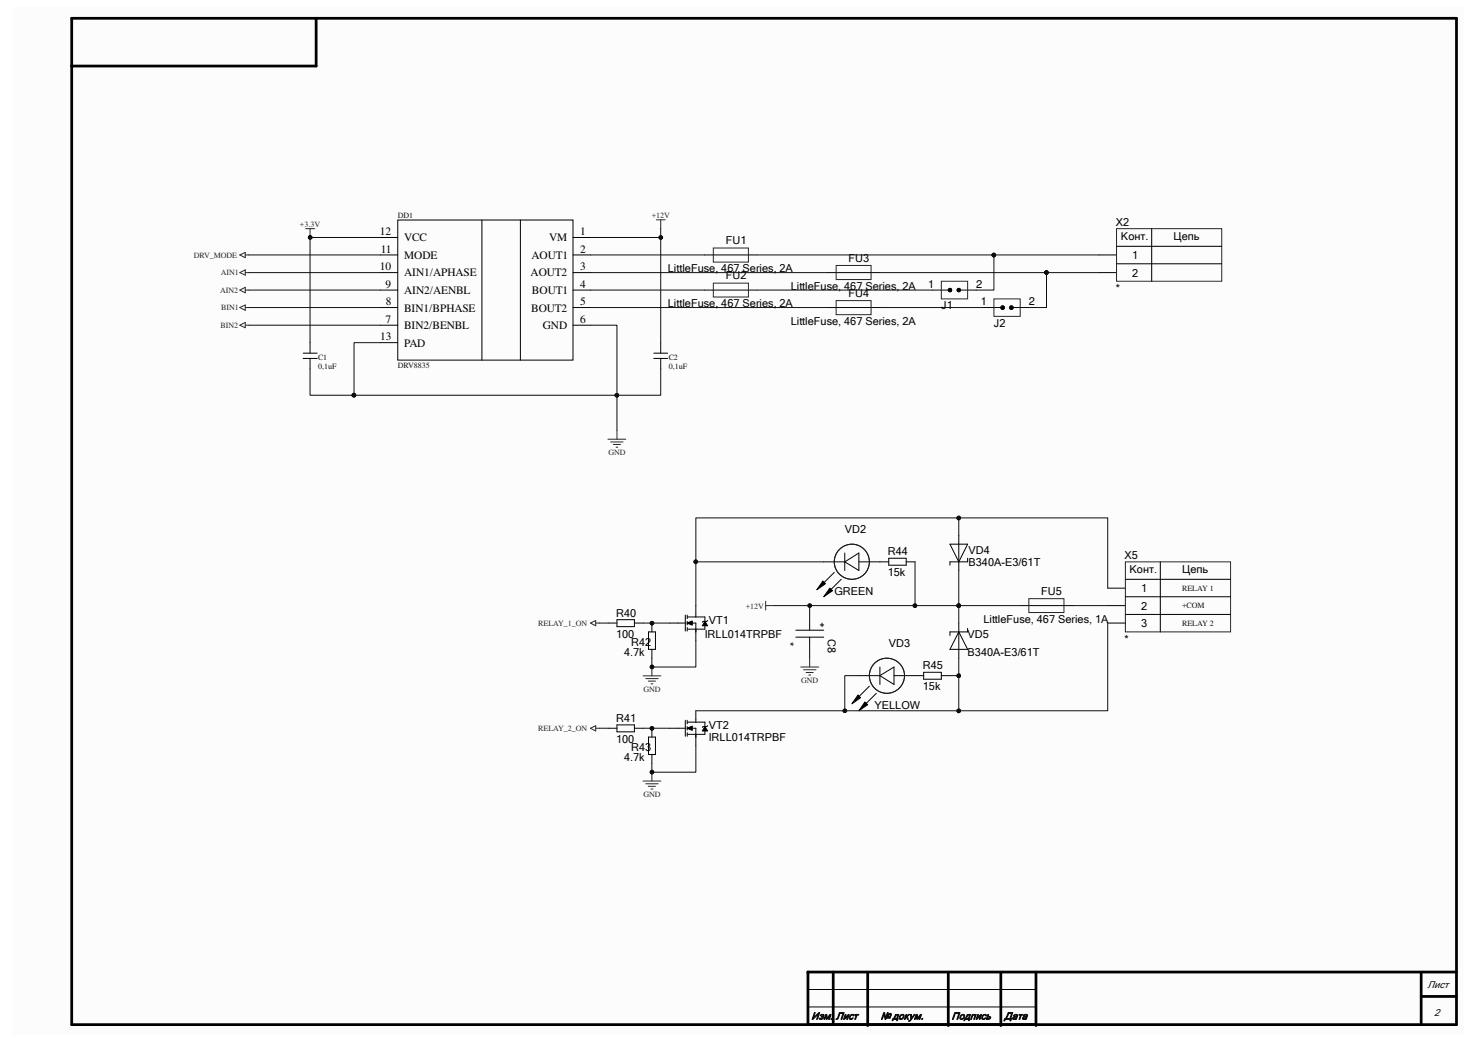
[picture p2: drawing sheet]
<svg xmlns="http://www.w3.org/2000/svg" width="297mm" height="210mm" viewBox="0 0 297 210" stroke-linecap="round" stroke-linejoin="round" font-family="sans-serif">
<g fill="#fcfcfc">
<path d="M2.5 1.6h292.1v206.7h-292.1z" fill-rule="evenodd"/>
<path d="M2.5 1.6h292.1v206.7h-292.1z" fill-rule="evenodd"/>
</g>
<path d="M14.4 3.7h278.7v202.5h-278.7zM63.5 3.8l.1 9.5h-49.3M167.7 195.6v10.4M174.6 195.7v10.5M190.8 195.7v10.5M201.4 195.7v10.5M208.4 195.6h-45.8v10.6M208.5 195.7v10.5M208.5 195.6h84.6M286 195.7v10.4M286.1 200.5h7" fill="none" stroke="#000" stroke-width=".55"/>
<g fill="#000">
<circle cx="162.6" cy="195.6" r=".28"/>
<circle cx="174.6" cy="206.2" r=".28"/>
<circle cx="190.8" cy="206.2" r=".28"/>
<circle cx="201.4" cy="206.2" r=".28"/>
<circle cx="208.5" cy="206.2" r=".28"/>
</g>
<g fill="none" stroke="#000" stroke-width=".2">
<path d="M76.5 47.8h3.5M76.5 51.3h3.5M76.5 54.9h3.5M76.5 58.4h3.5M80 44.3h35.3v28.2h-35.3zM97 44.3v28.2M104.7 44.3v28.2M115.3 47.8h3.6M115.3 51.3h3.6M115.3 54.9h3.6M115.3 58.4h3.6M61 72.1h2.8"/>
<path d="M61 71.1h2.8M62.4 69v2.1M62.4 72.1v2.2M76.5 61.9h3.5M76.5 65.4h3.5M76.5 69h3.5M115.3 61.9h3.6M115.3 65.4h3.6M131.6 72.1h2.8M131.6 71.1h2.8M133 69v2.1M133 72.1v2.2"/>
<path d="M222.9 118.4h3.6M226.5 116.6h21.1M233.5 113.1v14.1M222.9 121.9h3.6M222.9 125.4h3.6M226.5 120.1h21.1M226.5 123.7h21.1M162.6 199.1h45.8M162.6 202.6h45.8"/>
</g>
<path d="M61.5 46h1.8M62.4 46v1.8M132.1 44.2h1.8M133 44.2v1.8M122.3 88.4h3.6M122.9 88.9h2.5M123.4 89.5h1.5M124 90h.3M124.2 86.6v1.8M226.5 113.1h21.1v14.1h-21.1z" fill="none" stroke="#262626" stroke-width=".2"/>
<circle cx="62.4" cy="47.8" r=".36" fill="#0e0e0e"/>
<circle cx="62.4" cy="47.8" r=".36" fill="none" stroke="#0e0e0e" stroke-width=".2"/>
<path d="M154.1 121v1.8M154.1 121.9h1.8M161.2 134.2h3.6M161.7 134.8h2.5M162.2 135.3h1.5M162.8 135.8h.3M162.9 132.5v1.7" fill="none" stroke="#262626" stroke-width=".2"/>
<path d="M134.7 125.4h3.2M137.9 123.8v3.2M138.3 125.4l1-.4v.8zM138.3 123.8v.7M138.3 125.1v.7M138.3 126.3v.7M138.3 125.4h1.7v3.5M138.3 124.2h3.6v.9M140 121.9v2.3M141.9 125.1l.5 .8h-1.1zM141.9 125.9v.7h-3.6M142.4 124.9l-.2 .2h-.7l-.2 .1" fill="none" stroke="#000" stroke-width=".2"/>
<path d="M138.3 125.4l1-.4v.8zM141.9 125.1l.5 .8h-1.1z" fill="#000"/>
<circle cx="131.2" cy="125.4" r=".36" fill="#0e0e0e"/>
<circle cx="131.2" cy="125.4" r=".36" fill="none" stroke="#0e0e0e" stroke-width=".2"/>
<path d="M131.2 125.4v1.8M131.2 130.7v1.8" fill="none" stroke="#000" stroke-width=".2"/>
<circle cx="131.2" cy="125.4" r=".36" fill="#0e0e0e"/>
<circle cx="131.2" cy="125.4" r=".36" fill="none" stroke="#0e0e0e" stroke-width=".2"/>
<path d="M122.4 125.4h1.8M124.2 124.7h3.5v1.4h-3.5zM127.7 125.4h1.8M130.5 127.2h1.4v3.5h-1.4z" fill="none" stroke="#000" stroke-width=".2"/>
<path d="M118.8 125.4l1.1-.5v1zM119.9 125.4h.7M129.4 136h3.6M130 136.6h2.5M130.5 137.1h1.4M131 137.6h.4M131.2 134.2v1.8" fill="none" stroke="#262626" stroke-width=".2"/>
<circle cx="131.2" cy="134.2" r=".36" fill="#0e0e0e"/>
<circle cx="131.2" cy="134.2" r=".36" fill="none" stroke="#0e0e0e" stroke-width=".2"/>
<path d="M134.7 146.6h3.2M137.9 144.9v3.3M138.3 146.6l1-.5v.9zM138.3 144.9v.8M138.3 146.2v.7M138.3 147.4v.8M138.3 146.6h1.7v3.5M138.3 145.3h3.6v.9M140 143v2.3M141.9 146.2l.5 .9h-1.1zM141.9 147.1v.7h-3.6M142.4 146l-.2 .2h-.7l-.2 .2" fill="none" stroke="#000" stroke-width=".2"/>
<path d="M138.3 146.6l1-.5v.9zM141.9 146.2l.5 .9h-1.1z" fill="#000"/>
<circle cx="131.2" cy="146.6" r=".36" fill="#0e0e0e"/>
<circle cx="131.2" cy="146.6" r=".36" fill="none" stroke="#0e0e0e" stroke-width=".2"/>
<path d="M131.2 146.6v1.7M131.2 151.8v1.8" fill="none" stroke="#000" stroke-width=".2"/>
<circle cx="131.2" cy="146.6" r=".36" fill="#0e0e0e"/>
<circle cx="131.2" cy="146.6" r=".36" fill="none" stroke="#0e0e0e" stroke-width=".2"/>
<path d="M122.4 146.6h1.8M124.2 145.9h3.5v1.4h-3.5zM127.7 146.6h1.8M130.5 148.3h1.4v3.5h-1.4z" fill="none" stroke="#000" stroke-width=".2"/>
<path d="M118.8 146.6l1.1-.6v1.1zM119.9 146.6h.7M129.4 157.2h3.6M130 157.7h2.5M130.5 158.2h1.4M131 158.8h.4M131.2 155.4v1.8" fill="none" stroke="#262626" stroke-width=".2"/>
<circle cx="131.2" cy="155.4" r=".36" fill="#0e0e0e"/>
<circle cx="131.2" cy="155.4" r=".36" fill="none" stroke="#0e0e0e" stroke-width=".2"/>
<g fill="none" stroke="#262626" stroke-width=".2">
<path d="M48.3 51.3l1.1-.5v1.1zM48.3 54.9l1.1-.6v1.1zM48.3 58.4l1.1-.6v1.1zM49.4 51.3h.7M49.4 54.9h.7M49.4 58.4h.7M189.4 56.6h5.3v3.6h-5.3zM224.7 46h21.2v10.6h-21.2zM48.3 61.9l1.1-.5v1zM48.3 65.4l1.1-.5v1.1zM49.4 61.9h.7M49.4 65.4h.7"/>
<path d="M200 60.2h5.3v3.5h-5.3z"/>
</g>
<g fill="none" stroke="#000" stroke-width=".2">
<path d="M187.7 58.4h3.5M193 58.4h3.5M221.2 51.3h3.5M221.2 54.9h3.5M224.7 49.6h21.2M224.7 53.1h21.2M231.8 46v10.6M198.2 61.9h3.6M203.5 61.9h3.5M191.2 109.5h3.5l-1.7 3.6zM193 107.8v7M194.7 112.4v.7h-3.5v.6"/>
<path d="M172.8 136h4.3M179.9 136h6M185.9 135.3h3.5v1.4h-3.5zM189.4 136h1.8M193 125.4v7.1M193 127.2l1.7 3.5h-3.5zM194.7 126.4v.8h-3.5v.7"/>
</g>
<g fill="none" stroke="#000" stroke-width=".55">
<path d="M191.1 58.3h.2v.2h-.2zM201.6 61.8h.3v.2h-.3zM203.4 61.8h.3v.2h-.3z"/>
<circle cx="192.9" cy="58.4" r=".17"/>
<circle cx="193" cy="58.4" r=".17"/>
</g>
<path d="M175 138.1l-2.2 2.1M176.4 139.5l-2.2 2.1M177.1 134.2v3.6M177.1 136l2.8-1.8v3.6z" fill="none" stroke="#010101" stroke-width=".2"/>
<circle cx="178.5" cy="136" r="3.5" fill="none" stroke="#1c1c1c" stroke-width=".2"/>
<path d="M172.7 139.9l.5 .5-1.8 1.2z" fill="#010101"/>
<path d="M172.7 139.9l.5 .5-1.8 1.2z" fill="none" stroke="#010101" stroke-width=".2"/>
<path d="M174.1 141.3l.5 .5-1.8 1.2z" fill="#010101"/>
<path d="M167.9 115.2l-2.1 2.1M169.3 116.6l-2.1 2.1M170 111.3v3.5M170 113.1l2.8-1.8v3.5zM174.1 141.3l.5 .5-1.8 1.2z" fill="none" stroke="#010101" stroke-width=".2"/>
<path d="M165.8 113.1h4.2M172.8 113.1h6.1M178.9 112.4h3.5v1.3h-3.5zM182.4 113.1h1.7" fill="none" stroke="#000" stroke-width=".2"/>
<circle cx="171.4" cy="113.1" r="3.5" fill="none" stroke="#1c1c1c" stroke-width=".2"/>
<path d="M165.6 116.9l.5 .6-1.7 1.2z" fill="#010101"/>
<path d="M165.6 116.9l.5 .6-1.7 1.2z" fill="none" stroke="#010101" stroke-width=".2"/>
<path d="M167 118.4l.6 .5-1.8 1.2z" fill="#010101"/>
<path d="M167 118.4l.6 .5-1.8 1.2z" fill="none" stroke="#010101" stroke-width=".2"/>
<path d="M141.8 51.3h10.6M141.8 58.4h10.6M166.5 54.9h10.6M166.5 61.9h10.6M160.1 126.8h5.7M160.1 128.2h5.7M162.9 125.4v1.4M162.9 128.2v1.4M165.1 125.8h.7M165.4 125.4v.7M205.3 121.9h10.6" fill="none" stroke="#000" stroke-width=".2"/>
<path d="M143.5 49.9h7.1v2.8h-7.1zM143.5 57h7.1v2.8h-7.1zM168.3 53.4h7v2.9h-7zM168.3 60.5h7v2.8h-7zM207 120.5h7.1v2.8h-7.1z" fill="none" stroke="#262626" stroke-width=".2"/>
<path d="M133 47.8v21.2" fill="none" stroke="#0e0e0e" stroke-width=".2"/>
<circle cx="133" cy="47.8" r=".35" fill="#0e0e0e"/>
<g fill="none" stroke="#0e0e0e" stroke-width=".2">
<path d="M62.4 74.3v5.2h8.8"/>
<circle cx="133" cy="47.8" r=".35"/>
</g>
<circle cx="71.2" cy="79.5" r=".36" fill="#0e0e0e"/>
<g fill="none" stroke="#0e0e0e" stroke-width=".2">
<path d="M76.5 69h-5.3v10.5"/>
<circle cx="71.2" cy="79.5" r=".36"/>
</g>
<circle cx="71.2" cy="79.5" r=".36" fill="#0e0e0e"/>
<g fill="none" stroke="#0e0e0e" stroke-width=".2">
<path d="M71.2 79.5h53"/>
<circle cx="71.2" cy="79.5" r=".36"/>
</g>
<circle cx="124.1" cy="79.5" r=".35" fill="#0e0e0e"/>
<circle cx="124.1" cy="79.5" r=".35" fill="none" stroke="#0e0e0e" stroke-width=".2"/>
<circle cx="71.2" cy="79.5" r=".36" fill="#0e0e0e"/>
<g fill="none" stroke="#0e0e0e" stroke-width=".2">
<path d="M118.9 65.4h5.3v14.1h8.8v-5.2"/>
<circle cx="71.2" cy="79.5" r=".36"/>
</g>
<circle cx="124.1" cy="79.5" r=".35" fill="#0e0e0e"/>
<g fill="none" stroke="#0e0e0e" stroke-width=".2">
<path d="M124.2 79.5v7.1"/>
<circle cx="124.1" cy="79.5" r=".35"/>
</g>
<circle cx="124.1" cy="79.5" r=".35" fill="#0e0e0e"/>
<g fill="none" stroke="#0e0e0e" stroke-width=".2">
<path d="M76.5 47.8h-14.1v21.2"/>
<circle cx="124.1" cy="79.5" r=".35"/>
</g>
<circle cx="62.4" cy="47.8" r=".36" fill="#0e0e0e"/>
<g fill="none" stroke="#0e0e0e" stroke-width=".2">
<path d="M133 46v1.8h-14.1"/>
<circle cx="62.4" cy="47.8" r=".36"/>
</g>
<circle cx="133" cy="47.8" r=".35" fill="#0e0e0e"/>
<g fill="none" stroke="#0e0e0e" stroke-width=".2">
<path d="M120.6 125.4h1.8M129.5 125.4h5.2M140 128.9v5.3h-8.8v-1.7"/>
<circle cx="133" cy="47.8" r=".35"/>
</g>
<circle cx="131.2" cy="134.2" r=".36" fill="#0e0e0e"/>
<g fill="none" stroke="#0e0e0e" stroke-width=".2">
<path d="M120.6 146.6h1.8M129.5 146.6h5.2M140 150.1v5.3h-8.8v-1.8"/>
<circle cx="131.2" cy="134.2" r=".36"/>
</g>
<circle cx="131.2" cy="155.4" r=".36" fill="#0e0e0e"/>
<g fill="none" stroke="#0e0e0e" stroke-width=".2">
<path d="M200 51.3v7.1h-3.5"/>
<circle cx="131.2" cy="155.4" r=".36"/>
</g>
<circle cx="200" cy="51.3" r=".36" fill="#0e0e0e"/>
<g fill="none" stroke="#0e0e0e" stroke-width=".2">
<path d="M210.6 54.9v7h-3.6"/>
<circle cx="200" cy="51.3" r=".36"/>
</g>
<circle cx="210.6" cy="54.8" r=".36" fill="#0e0e0e"/>
<g fill="none" stroke="#0e0e0e" stroke-width=".2">
<path d="M50.1 51.3h26.4M50.1 54.9h26.4M50.1 58.4h26.4M50.1 61.9h26.4M50.1 65.4h26.4M193 104.2v3.6"/>
<circle cx="210.6" cy="54.8" r=".36"/>
</g>
<circle cx="192.9" cy="104.2" r=".37" fill="#0e0e0e"/>
<g fill="none" stroke="#0e0e0e" stroke-width=".2">
<path d="M140 113.1h25.8"/>
<circle cx="192.9" cy="104.2" r=".37"/>
</g>
<circle cx="140" cy="113.1" r=".36" fill="#0e0e0e"/>
<g fill="none" stroke="#0e0e0e" stroke-width=".2">
<path d="M193 132.5v3.5"/>
<circle cx="140" cy="113.1" r=".36"/>
</g>
<circle cx="192.9" cy="136" r=".37" fill="#0e0e0e"/>
<g fill="none" stroke="#0e0e0e" stroke-width=".2">
<path d="M172.8 136h-2.8v7"/>
<circle cx="192.9" cy="136" r=".37"/>
</g>
<circle cx="170" cy="143" r=".35" fill="#0e0e0e"/>
<g fill="none" stroke="#0e0e0e" stroke-width=".2">
<path d="M191.2 136h1.8v7"/>
<circle cx="170" cy="143" r=".35"/>
</g>
<circle cx="192.9" cy="136" r=".37" fill="#0e0e0e"/>
<circle cx="192.9" cy="136" r=".37" fill="none" stroke="#0e0e0e" stroke-width=".2"/>
<circle cx="192.9" cy="143.1" r=".37" fill="#0e0e0e"/>
<g fill="none" stroke="#0e0e0e" stroke-width=".2">
<path d="M118.9 51.3h22.9M152.4 51.3h47.6"/>
<circle cx="192.9" cy="143.1" r=".37"/>
</g>
<circle cx="200" cy="51.3" r=".36" fill="#0e0e0e"/>
<g fill="none" stroke="#0e0e0e" stroke-width=".2">
<path d="M200 51.3h21.2"/>
<circle cx="200" cy="51.3" r=".36"/>
</g>
<circle cx="200" cy="51.3" r=".36" fill="#0e0e0e"/>
<g fill="none" stroke="#0e0e0e" stroke-width=".2">
<path d="M118.9 58.4h22.9M118.9 54.9h47.6M152.4 58.4h35.3M177.1 54.9h33.5"/>
<circle cx="200" cy="51.3" r=".36"/>
</g>
<circle cx="210.6" cy="54.8" r=".36" fill="#0e0e0e"/>
<g fill="none" stroke="#0e0e0e" stroke-width=".2">
<path d="M210.6 54.9h10.6"/>
<circle cx="210.6" cy="54.8" r=".36"/>
</g>
<circle cx="210.6" cy="54.8" r=".36" fill="#0e0e0e"/>
<g fill="none" stroke="#0e0e0e" stroke-width=".2">
<path d="M118.9 61.9h47.6M177.1 61.9h21.1M193 114.8v7.1M215.9 121.9h7"/>
<circle cx="210.6" cy="54.8" r=".36"/>
</g>
<circle cx="192.9" cy="121.9" r=".37" fill="#0e0e0e"/>
<g fill="none" stroke="#0e0e0e" stroke-width=".2">
<path d="M193 121.9v3.5"/>
<circle cx="192.9" cy="121.9" r=".37"/>
</g>
<circle cx="192.9" cy="121.9" r=".37" fill="#0e0e0e"/>
<g fill="none" stroke="#0e0e0e" stroke-width=".2">
<path d="M222.9 125.4v17.6h-82.9"/>
<circle cx="192.9" cy="121.9" r=".37"/>
</g>
<circle cx="170" cy="143" r=".35" fill="#0e0e0e"/>
<circle cx="170" cy="143" r=".35" fill="none" stroke="#0e0e0e" stroke-width=".2"/>
<circle cx="192.9" cy="143.1" r=".37" fill="#0e0e0e"/>
<g fill="none" stroke="#0e0e0e" stroke-width=".2">
<path d="M222.9 118.4v-14.2h-82.9v17.7"/>
<circle cx="192.9" cy="143.1" r=".37"/>
</g>
<circle cx="140" cy="113.1" r=".36" fill="#0e0e0e"/>
<circle cx="140" cy="113.1" r=".36" fill="none" stroke="#0e0e0e" stroke-width=".2"/>
<circle cx="192.9" cy="104.2" r=".37" fill="#0e0e0e"/>
<g fill="none" stroke="#0e0e0e" stroke-width=".2">
<path d="M184.1 121.9h21.2"/>
<circle cx="192.9" cy="104.2" r=".37"/>
</g>
<circle cx="184.1" cy="121.9" r=".36" fill="#0e0e0e"/>
<circle cx="184.1" cy="121.9" r=".36" fill="none" stroke="#0e0e0e" stroke-width=".2"/>
<circle cx="192.9" cy="121.9" r=".37" fill="#0e0e0e"/>
<g fill="none" stroke="#0e0e0e" stroke-width=".2">
<path d="M162.9 121.9v3.5"/>
<circle cx="192.9" cy="121.9" r=".37"/>
</g>
<circle cx="162.9" cy="121.9" r=".35" fill="#0e0e0e"/>
<g fill="none" stroke="#0e0e0e" stroke-width=".2">
<path d="M184.1 113.1v8.8h-28.2M162.9 129.6v2.9"/>
<circle cx="162.9" cy="121.9" r=".35"/>
</g>
<circle cx="162.9" cy="121.9" r=".35" fill="#0e0e0e"/>
<circle cx="162.9" cy="121.9" r=".35" fill="none" stroke="#0e0e0e" stroke-width=".2"/>
<circle cx="184.1" cy="121.9" r=".36" fill="#0e0e0e"/>
<circle cx="184.1" cy="121.9" r=".36" fill="none" stroke="#0e0e0e" stroke-width=".2"/>
<g font-size="2.3">
<text x="76.5" y="47.3">12</text>
<text x="116.8" y="47.3">1</text>
<text x="76.6" y="50.8">11</text>
<text x="81.3" y="52.1">MODE</text>
<text x="81.3" y="48.6">VCC</text>
<text x="106.9" y="52.1">AOUT1</text>
<text x="110.5" y="48.6">VM</text>
<text x="116.8" y="50.8">2</text>
<text x="76.5" y="54.4">10</text>
<text x="77.6" y="57.9">9</text>
<text x="81.3" y="59.2">AIN2/AENBL</text>
<text x="81.3" y="55.6">AIN1/APHASE</text>
<text x="106.8" y="55.6">AOUT2</text>
<text x="107.1" y="59.2">BOUT1</text>
<text x="116.8" y="54.4">3</text>
<text x="116.8" y="57.9">4</text>
<text x="77.6" y="65">7</text>
<text x="77.6" y="61.4">8</text>
<text x="81.3" y="62.7">BIN1/BPHASE</text>
<text x="106.9" y="62.7">BOUT2</text>
<text x="116.8" y="61.4">5</text>
<text x="116.8" y="65">6</text>
<text x="76.5" y="68.5">13</text>
<text x="81.3" y="66.2">BIN2/BENBL</text>
<text x="81.3" y="69.8">PAD</text>
<text x="109.3" y="66.2">GND</text>
</g>
<g font-size="2.2">
<text x="224.5" y="45.4">X2</text>
<text x="146" y="49.1">FU1</text>
<text x="170.7" y="52.7">FU3</text>
<text x="225.6" y="48.2">Конт.</text>
<text x="227.9" y="52.2">1</text>
<text x="236.2" y="48.2">Цепь</text>
<text x="134.4" y="54.8">LittleFuse, 467 Series, 2A</text>
<text x="146" y="56.2">FU2</text>
<text x="159.1" y="58.3">LittleFuse, 467 Series, 2A</text>
<text x="170.7" y="59.7">FU4</text>
<text x="186.8" y="57.9">1</text>
<text x="196.5" y="57.9">2</text>
<text x="224.5" y="58.8">*</text>
<text x="227.9" y="55.7">2</text>
<text x="134.4" y="61.8">LittleFuse, 467 Series, 2A</text>
<text x="159.1" y="65.4">LittleFuse, 467 Series, 2A</text>
<text x="189.4" y="62.2">J1</text>
<text x="197.4" y="61.5">1</text>
<text x="200" y="65.7">J2</text>
<text x="207" y="61.5">2</text>
<text x="170" y="107.3">VD2</text>
<text x="178.6" y="111.7">R44</text>
<text x="194.9" y="111.4">VD4</text>
<text x="194.9" y="113.9">B340A-E3/61T</text>
<text x="226.3" y="112.4">X5</text>
<text x="167.9" y="119.7">GREEN</text>
<text x="178.6" y="116">15k</text>
<text x="209.5" y="119.7">FU5</text>
<text x="227.3" y="115.3">Конт.</text>
<text x="229.7" y="119.2">1</text>
<text x="237.9" y="115.3">Цепь</text>
<text x="124" y="124.1">R40</text>
<text x="142.6" y="125.5">VT1</text>
<text x="197.9" y="125.3">LittleFuse, 467 Series, 1A</text>
<text x="229.7" y="122.7">2</text>
<text x="124" y="128.4">100</text>
<text x="127" y="129.9">R42</text>
<text x="141.8" y="128.5">IRLL014TRPBF</text>
<text x="158.2" y="129.2" transform="rotate(90 158.2 129.2)">*</text>
<text x="166.6" y="128.6" transform="rotate(90 166.6 128.6)">C8</text>
<text x="178.9" y="130.3">VD3</text>
<text x="194.7" y="128.5">VD5</text>
<text x="226.3" y="129.4">*</text>
<text x="229.7" y="126.2">3</text>
<text x="125.6" y="132">4.7k</text>
<text x="185.7" y="134.7">R45</text>
<text x="194.7" y="132">B340A-E3/61T</text>
<text x="176" y="142.6">YELLOW</text>
<text x="185.7" y="138.9">15k</text>
<text x="124" y="145.2">R41</text>
<text x="124" y="149.5">100</text>
<text x="142.6" y="146.7">VT2</text>
<text x="142.6" y="149.2">IRLL014TRPBF</text>
<text x="125.6" y="153.2">4.7k</text>
<text x="127" y="151.1">R43</text>
</g>
<g font-size="2" fill="#0e0e0e">
<text x="287.3" y="198.8">Лист</text>
<text x="163.3" y="205.1">Изм.</text>
<text x="168.2" y="205.1">Лист</text>
<text x="177.2" y="205.1">№ докум.</text>
<text x="191.5" y="205.1">Подпись</text>
<text x="202.1" y="205.1">Дата</text>
<text x="288.6" y="204.6">2</text>
</g>
<g font-size="1.6" fill="#262626">
<text x="60.4" y="45.7">+3.3V</text>
<text x="131.1" y="43.9">+12V</text>
<text x="39" y="51.9">DRV_MODE</text>
<text x="44.3" y="59">AIN2</text>
<text x="44.4" y="55.4">AIN1</text>
<text x="44.4" y="66">BIN2</text>
<text x="44.5" y="62.5">BIN1</text>
<text x="122.4" y="91.7">GND</text>
<text x="108.3" y="126">RELAY_1_ON</text>
<text x="150.1" y="122.5">+12V</text>
<text x="161.2" y="137.5">GND</text>
<text x="129.5" y="139.3">GND</text>
<text x="108.3" y="147.2">RELAY_2_ON</text>
<text x="129.5" y="160.4">GND</text>
</g>
<g font-size="1.6" fill="#0e0e0e">
<text x="80" y="43.8">DD1</text>
<text x="64" y="72.4">C1</text>
<text x="64" y="74.2">0,1uF</text>
<text x="80" y="74.1">DRV8835</text>
<text x="134.6" y="72.4">C2</text>
<text x="134.6" y="74.2">0,1uF</text>
<text x="237.9" y="118.9">RELAY 1</text>
<text x="237.9" y="122.4">+COM</text>
<text x="237.9" y="126">RELAY 2</text>
</g>
</svg>
